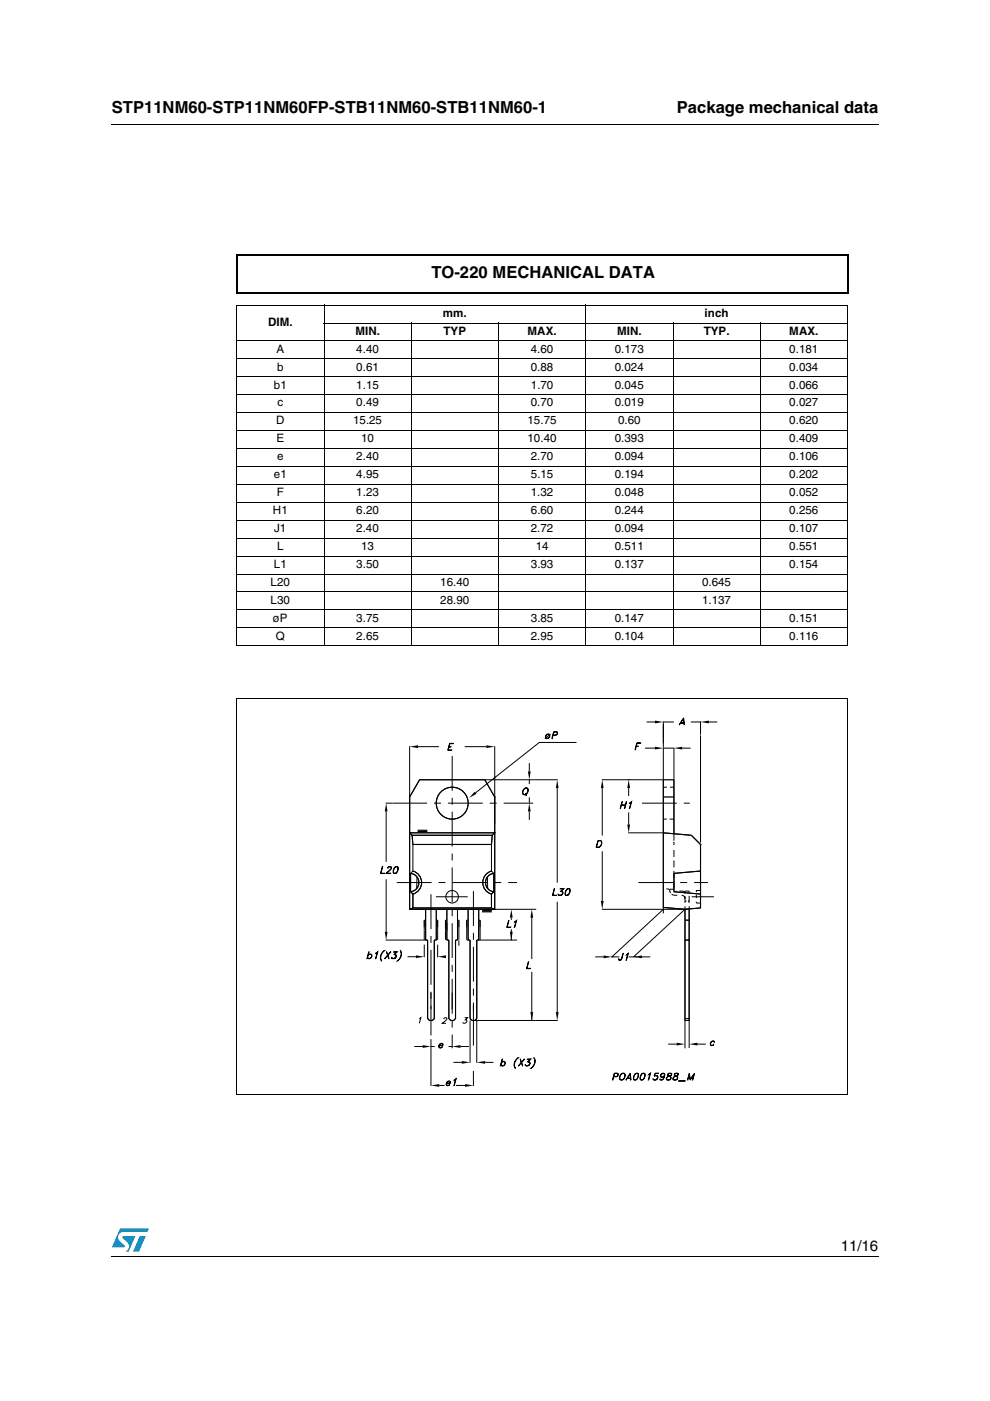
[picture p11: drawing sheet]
<svg xmlns="http://www.w3.org/2000/svg" width="210mm" height="297mm" viewBox="0 0 210 297" stroke-linecap="round" stroke-linejoin="round" font-family="sans-serif">
<g fill="#0099d8">
<path d="M29.6 262.1h1.3l-1.4 3.3h-1.3z"/>
<path d="M25.4 260.5h6.2l-.3 .7h-5.1a1.11 1.11 0 0 0-1.1 .7 1.11 1.11 0 0 0 .3 1.2l1 1v.3l-2.7 .1z"/>
<path d="M26 262.1h2.7l-1.4 3.3-.7-.1a1.16 1.16 0 0 0 .4-1.8l-1-1.1z"/>
</g>
<path d="M23.6 26.2l.1 .2zM23.6 266.3l.1 .1z" fill="#000"/>
<path d="M23.7 26.3h162.6M23.7 266.3h162.6" fill="none" stroke="#000" stroke-width=".21"/>
<g fill="#fff">
<path d="M43.7 38.2h142.5v210h-142.5z"/>
<path d="M50.2 148.1h129.5v83.9h-129.5z"/>
</g>
<path d="M50.2 148.1h129.6M50.2 148v84.1M179.7 148.1v84.1M50.1 232.1h129.6" fill="none" stroke="#000" stroke-width=".21"/>
<g fill="#fff">
<path d="M50.2 59l129.6 .1z"/>
<path d="M179.7 59l.1 87z"/>
<path d="M50.2 146h129.5z"/>
<path d="M50.2 59l.1 87z"/>
</g>
<g fill="none" stroke="#000" stroke-width=".21">
<path d="M50.1 64.7h129.7M50.1 72.3h129.7M50.1 76.1h129.7M50.1 79.9h129.7M50.2 64.8v72M68.6 68.5h111.2M68.7 64.6v72.4M87.2 68.4v68.6M105.7 68.4v68.6M124.2 64.6v72.4M142.7 68.4v68.6M161.2 68.4v68.6"/>
<path d="M179.7 64.8v72M50.1 83.7h129.7M50.1 87.5h129.7M50.1 91.3h129.7M50.1 95.1h129.7M50.1 98.9h129.7M50.1 102.7h129.7M50.1 106.5h129.7M50.1 110.3h129.7M50.1 114.1h129.7M50.1 117.9h129.7M50.1 121.7h129.7"/>
<path d="M50.1 125.5h129.7M50.1 129.3h129.7M50.1 133.1h129.7M50.1 136.9h129.7"/>
</g>
<path d="M50.2 54.1h129.6M50.2 53.9v8.2M179.7 54.1v8.1M50.1 62.1h129.6" fill="none" stroke="#000" stroke-width=".25"/>
<g fill="#fff">
<path d="M53 150.9h123.8v80.8h-123.8z"/>
<path d="M77.8 152.2h74.2v78.2h-74.2z"/>
</g>
<g fill="none" stroke="#000" stroke-width=".21" stroke-dasharray="1.5 .7" stroke-linecap="butt">
<path d="M142.9 176.8v1.5l-.4 .3h.4v.6M90 195.1v2.2M92.8 195.1v2.2M94.5 195.1v2.2M97.3 195.1v2.2M99 195.1v2.2M101.8 195.1v2.2M142.2 189.4l-.3-.8-.9-.2-.4-.4M142.9 180.2v8.2l.3 .5h.2M143.6 189.8h-.8l-.4-.2M144.1 188.9l1.1 .2M145.2 188.9v.5"/>
<path d="M145.2 188.9h.9M145.2 191.1h.4M145.2 190.5a.71 .71 0 0 0-.7-.7M145.2 190v2.8M145.9 191.1h.2M146.1 188.9v.4M146.1 189.9v2.8"/>
</g>
<g fill="none" stroke="#000" stroke-width=".21">
<path d="M86.9 158.2v34.6M88.6 158.3h4.5M95.2 158.3h.4l-.4 .1M95.3 157.6h.9l-.8 .1-.4 1.3 .8 .1h-.9zM98.5 158.3h4.6M104.9 158.2v18.4M115.8 155.8a.44 .44 0 0 1 .7-.1 .44 .44 0 0 1-.1 .7 .44 .44 0 0 1-.7 .1 .44 .44 0 0 1 .1-.7zM115.9 155.8l.4-.1a.47 .47 0 0 1 .1 .7 .47 .47 0 0 1-.7 0zM116.7 155.6l-1.2 1M117.3 155.8h.7l.1-.5-.7-.1-.4 1.4 .4-1.5h.6l.2 .2v.3l-.2 .2-.7 .1M122.2 157.4h-7.9l-13.5 10.7M134.9 158.2h.4l-.4 .1"/>
<path d="M135 157.5h.9l-.8 .1-.5 1.4zM136.8 158.6h2.1M137.1 153.1h1.8M140.6 153.1h2.3M140.6 158.6h2.2M140.6 153v40.7M142.9 158.5v18.3M144.2 153.3h.9M144.3 153.3h.7M144.7 158.6h1.7M144.9 152.2l.2 1.5-.2-1.3-.9 1.3zM146.5 153.1h2.1"/>
<path d="M148.5 153v2.8M148.5 155.9v22.8M150.3 153.1h1.8M81.8 170.3h1.3M81.9 172.1v10.6M87.4 177.1l-.5-.5h18v16.2l-.7-.3M87.4 177.1h17l-.2 1.9M87.4 177.1l.1 1.9M87.5 179v5.7M87.5 179h16.7M102.8 165.3l2.1 3.7M104.2 179v5.7"/>
<path d="M104.9 169h.1M104.9 176.6h.1M111.1 167.3l.6-.3a.84 .84 0 0 1 .2 1 .84 .84 0 0 1-1 .4l-.1-.4zM111.3 167.2l.3-.1a.74 .74 0 0 1 .2 .9 .74 .74 0 0 1-.8 .4l-.1-.4zM111.3 168.3l.3 .4zM112.2 161.8v1.8M112.2 165.3v.9M112.2 169v1.2M112.2 172.1v1.7M118.1 167.1v20M118.3 165.3h-29.3l-2.1 3.7M126.8 178.2h.5a.81 .81 0 0 1 .3 .9 .81 .81 0 0 1-.7 .6h-.5z"/>
<path d="M126.8 178.3h.5a.75 .75 0 0 1 .2 .8 .75 .75 0 0 1-.6 .5h-.4zM127.6 165.3h13M127.7 167.1v10.1M131.7 170.7h.9M131.8 170.7h.8M131.9 170l-.4 1.4zM132.8 170l-.4 1.4zM133.2 176.6h7.4l6 .5 1.9 1.9v13.5l-3.3 .3M133.3 165.3h.1M133.3 167.1v1.7M133.3 172.2v2.6M133.5 170.2l.4-.2-.4 1.4 .3-1.3z"/>
<path d="M140.6 166.9h.8M140.6 173.7h.8M142 173.7h.9M142 166.9h.9M148.5 179h.1M81.1 183.7l-.3 1.4 .7 .1h-.8zM81.8 199.3h8.9M81.9 186.4v11.1M81.9 185.1l.9 .1h-1l1.2-1.2-.2-.2h-.3l-.3 .3a.45 .45 0 0 1 .4-.4 .45 .45 0 0 1 .4 .3l-1.1 1.2M83.5 185.1h.5M83.8 183.9h.5M83.8 183.8h.6a.89 .89 0 0 1-.1 1 .89 .89 0 0 1-.9 .3v-.7z"/>
<path d="M83.9 183.8l-.4 .6v.7M84.3 183.8v.6l-.4 .7M86.9 192.8h26.8M87 185.2v3.9M87 189.1l.5 .5M87.1 185.2a1.95 1.95 0 0 1 1.7 1.9 1.95 1.95 0 0 1-1.7 2M87.5 184.7a2.54 2.54 0 0 1 1.9 2.4 2.54 2.54 0 0 1-1.9 2.5M87.5 189.6v2.9M87.5 192.5h16.7M87.5 192.5l-.6 .3M87.5 184.7l-.5 .5M88.4 185.9l-.1 2.5"/>
<path d="M90.2 195.1h-.2v4.2M90.7 199.3v16.6l.4 .5h.6l.4-.4v-16.7M90.7 199.3h-.5v-6.5v6.5M92.5 195.1h.3v4.2M92.5 192.8v6.5h-.4h.4zM94.7 195.1h-.3l.1 4.2M94.7 192.8v6.5h.5M95.2 199.3v16.6l.4 .5h.6l.4-.4v-16.7M97 195.1h.3v4.2M97 192.8v6.5h-.4h.4zM97.3 199.4v1.1M99 199.3h.1"/>
<path d="M99.2 195.1h-.2v4.2M99.2 192.8v6.5h.5h-.5zM99.7 199.3v16.6l.4 .5h18.2M101.1 199.3h.4v-6.5v6.5M101.1 199.3v16.7l-.4 .4M101.1 199.3h8.5M101.5 195.1h.3v4.2M103.3 185.9l.1 2.5M104.2 189.6v2.9M104.2 184.7l.5 .5M104.2 184.7a2.54 2.54 0 0 0-1.8 2.4 2.54 2.54 0 0 0 1.8 2.5M104.7 185.2a1.95 1.95 0 0 0-1.8 1.9 1.95 1.95 0 0 0 1.8 2"/>
<path d="M104.7 185.2v3.9M104.7 189.1l-.5 .5M107.8 195.2l-.3 1.4h.8h-.9zM108.4 194.6v.4M108.4 197v2.3M109.1 195.4l.4-.2-.4 1.4 .3-1.3zM112.8 194.3v9M117.5 188.4l-.3 1.4 .8 .1h-.9zM118.1 191.2v23.4M118.4 189.7l.1 .1M118.9 189a.46 .46 0 0 1 .5 .5 .46 .46 0 0 1-.6 .4l-.4-.1v-.2a.43 .43 0 0 0 .7 .1l.2-.2M119.1 189l.2 .2v.2l-.4 .4"/>
<path d="M119.5 188.5l-.7-.1h.8l-.7 .6M119.5 188.4l-.7 .6 .4 .1 .1 .2M119.9 189.7h.6M120.2 188.5h.6M120.2 188.5h.6a.89 .89 0 0 1 0 .9 .89 .89 0 0 1-.9 .4l-.1-.6zM120.3 188.5l-.4 .7 .1 .6M120.7 188.5l.1 .5-.4 .8M127.6 192.8h18.3M127.7 180.5v10.5M140.6 192.8l-10.9 10.1h1.6M140.6 192.4l4.6 .4M142 188.7v.1"/>
<path d="M142 188.5h.9M145.2 192.8l-10.9 10.1v-.1M145.2 192.8v29.5M146.1 192.8v29.4M146.1 199.3h-.9M146.1 195.1h-.9M147.6 191.2v.3h.9M147.6 189.7v.7M148.5 184.7l-5.6 .5v3.9l5.6 .5M148.5 188.8h-.9v.3M78.1 202.5a.44 .44 0 0 1 .7-.1 .44 .44 0 0 1-.1 .7l-.3 .2-.5-.2a.49 .49 0 0 0 .7 0 .49 .49 0 0 0 0-.7zM78.2 201.8l-.4 1.5z"/>
<path d="M79.7 202.1l.4-.3-.5 1.5 .4-1.4zM81.3 201.6l.3-.1a1.66 1.66 0 0 0-.6 2.3 1.36 1.36 0 0 1 .3-2.2zM81.9 201.8l.6 1.5zM82.8 201.8l-1.3 1.5zM83.1 203.1l.1 .1M83.6 202.4a.46 .46 0 0 1 .4 .5 .46 .46 0 0 1-.5 .4l-.4-.1v-.2a.43 .43 0 0 0 .6 .1l.2-.2M83.8 202.4l.2 .2v.2l-.4 .4M84.1 201.9l-.6-.1h.7l-.6 .6M84.2 201.8l-.7 .6 .4 .1 .1 .2M84.8 201.5a1.47 1.47 0 0 1-.6 2.3 1.67 1.67 0 0 0 .6-2.3zM86.4 202.8h1.8M88.9 216l.3-.2-.3 1.2"/>
<path d="M90 200.3v2.6M91.4 210.4v3.6M92.8 200.3v2.6M94.1 216.1a.36 .36 0 0 1 .3-.3 .36 .36 0 0 1 .4 .2l-1 1h.8M95.9 210.4v3.6M98.5 215.8h.6l-.4 .4h.1a.43 .43 0 0 1 0 .7 .43 .43 0 0 1-.7-.2M99.7 216.4v9M100.4 213v8.7M101.1 216.4v9M112 203.9l-.3 1.4 .8 .1h-.9zM112.8 206.1v10.3M126.2 202.9h1.8"/>
<path d="M129.7 202.9h.1M129.7 202.8h.1M132.1 202.1l-.3 1.2-.2 .2-.3 .1-.2-.3 .3 .2h.3zM132.8 202.4l.4-.3-.5 1.5 .4-1.3zM133.3 202.9h1.8M136.1 202.9h1.8M145.2 216.4h.9M145.2 216h.9M87.8 221.9h1.8M91.4 220.3v9.9M91.4 221.9h.8M93.1 221.6v.4l.2 .1 .5-.2a.38 .38 0 0 1-.6 .3 .38 .38 0 0 1-.1-.6l.4-.4 .4 .2v.3h-.8"/>
<path d="M93.1 230.1h1.2M93.3 221.4l.4-.1 .2 .2-.1 .1h-.7zM94.7 229.6v.4l.2 .1 .4-.2a.38 .38 0 0 1-.5 .3 .38 .38 0 0 1-.2-.6l.5-.4 .4 .1v.4h-.8M94.8 229.4l.5-.1 .1 .2v.1h-.7zM95.1 221.9h.8M96.1 225.2h1.8M96.3 229l.4-.3-.5 1.5 .4-1.4zM96.7 230.1h1.9M97.6 221.9h1.8M100.4 227.1v3.1M102.9 225.2h1.7M106.3 225.2a.44 .44 0 0 1 .7-.1 .44 .44 0 0 1 0 .7l-.4 .2-.4-.2a.49 .49 0 0 0 .7 0 .49 .49 0 0 0 0-.7z"/>
<path d="M106.5 224.5l-.4 1.5zM109.7 224.4l.2-.1a1.66 1.66 0 0 0-.6 2.2 1.36 1.36 0 0 1 .4-2.1zM110.3 224.5l.6 1.5zM111.2 224.5l-1.3 1.5zM111.4 225.8l.2 .1M111.9 225.1a.36 .36 0 0 1 .4 .1 .36 .36 0 0 1 .1 .4l-.6 .4-.4-.1v-.2a.43 .43 0 0 0 .7 .2l.2-.2M112.1 225.2l.2 .1v.3l-.4 .3M112.5 224.6l-.7-.1h.8l-.7 .7M112.5 224.5l-.6 .7h.4v.2M113.2 224.3a1.47 1.47 0 0 1-.7 2.2 1.67 1.67 0 0 0 .7-2.2zM130.1 228.2h.8l.1-.5-.7-.1-.4 1.4 .4-1.5h.6l.2 .2-.3 .5-.7 .1M131.7 227.7l.6-.2a.84 .84 0 0 1 .1 1 .84 .84 0 0 1-.9 .4l-.2-.5z"/>
<path d="M131.8 227.7l.4-.1a.74 .74 0 0 1 .2 .9 .74 .74 0 0 1-.9 .4v-.8zM132.9 228.7h.8M133 228.6h.7M133.6 227.5l.2 1.5-.2-1.3-.9 1.3zM134.4 228.9h.6M134.7 227.7h.6M134.7 227.6h.6a.89 .89 0 0 1 0 1 .89 .89 0 0 1-.9 .3l-.1-.5zM134.8 227.6l-.4 .8v.5M135.2 227.6l.1 .6-.4 .7M135.8 228.9h.6M136.1 227.7h.6M136.1 227.6h.6a.89 .89 0 0 1 0 1 .89 .89 0 0 1-.9 .3l-.1-.5z"/>
<path d="M136.2 227.6l-.4 .8 .1 .5M136.6 227.6l.1 .6-.4 .7M137.5 227.8l.4-.3-.4 1.5 .3-1.3zM138.5 228.8l.2 .1M139.2 228.1a.44 .44 0 0 1 .1 .7l-.3 .1M139.4 228.4l-.2-.3-.5 .1 .2-.7h.7l-.6 .1-.2 .5a.48 .48 0 0 1 .7 .2 .48 .48 0 0 1-.3 .6l-.5 .1-.2-.1v-.2a.43 .43 0 0 0 .7 .2l.2-.2M140 228.9h.5M140.1 228.1l.3 .3 .5-.3M140.1 227.9l.5-.3 .2 .1 .1 .2M140.5 227.6l-.4 .4 .2 .4M140.7 227.6a.92 .92 0 0 1-.3 1.3M140.8 228.2l-.4 .2a.44 .44 0 0 1-.3-.4 .44 .44 0 0 1 .4-.4 .44 .44 0 0 1 .5 .4 .76 .76 0 0 1-.3 .8 .76 .76 0 0 1-.8 .1v-.1l.1 .1"/>
<path d="M140.9 228l-.4 .4M141.3 228.8l.2 .1M141.7 227.7h.7M141.7 221.4h1.8M141.7 227.6l-.1 .4 .6 .4a.41 .41 0 0 1-.4 .5h-.4v-.4l.8-.4 .2-.4-.2-.2zM141.8 227.6l-.1 .4 .5 .2a.52 .52 0 0 1-.2 .8 .52 .52 0 0 1-.7-.3l.3-.5 .6-.2 .1-.4M142.2 228.8l-.3 .1M142.7 228.8l.2 .1M143.1 227.7h.7M143.1 227.6l-.1 .4 .6 .4a.41 .41 0 0 1-.4 .5h-.4v-.4l.8-.4 .2-.4-.2-.2zM143.2 227.6l-.1 .4 .5 .2a.52 .52 0 0 1-.2 .8 .52 .52 0 0 1-.7-.3l.3-.5 .6-.2 .1-.4M143.6 228.8l-.3 .1"/>
<path d="M143.9 229.1h1.4zM146.1 227.5l.3 1.3 .9-1.3-.4 1.5 .2-1.1-.8 1.1-.2-1.1-.4 1.1zM147.9 221.4h1.8M150.8 220.9l.5-.2 .2 .2-.1 .1a.44 .44 0 0 0-.6 0 .44 .44 0 0 0 0 .6l.5-.2a.38 .38 0 0 1-.5 .3 .38 .38 0 0 1-.2-.6z"/>
<circle cx="95.9" cy="170.3" r="3.4"/>
<circle cx="95.9" cy="190.1" r="1.33"/>
</g>
<path d="M83.2 170.3h29.8M95.9 160.3v62M136.1 170.3h10.1M84.1 187.1h25.5M91.4 189.6v29.9M92.4 190.1h6.8M100.4 188.9v25.5M135.4 187.1h14.7M146.7 190.1h4.7" fill="none" stroke="#000" stroke-width=".21" stroke-dasharray="7.4 1.5 1.5 1.5" stroke-linecap="butt"/>
<path d="M104.9 176.6l-.5 .5M140.6 165.3h2.3M140.6 169h2.3" fill="none" stroke="#ff0" stroke-width=".21"/>
<g fill="#000">
<path d="M86.9 158.3l1.7-.3v.6zM103.1 158l1.8 .3-1.8 .3zM138.9 152.8l1.7 .3-1.7 .3zM138.9 158.3l1.7 .3-1.7 .3zM142.9 158.6l1.8-.3v.6zM148.5 153.1l1.8-.3v.6zM81.9 170.3l.3 1.8h-.6zM100.7 167.8l.3 .5-1.5 .9zM112.2 170.3l.3 1.8h-.6zM111.9 163.6h.6l-.3 1.7zM118.1 165.3l.3 1.8h-.5zM127.7 165.3l.3 1.8h-.6z"/>
<path d="M133 174.8h.6l-.3 1.8zM133.3 165.3l.3 1.8h-.6zM81.6 197.5h.6l-.3 1.8zM108.4 192.8l.3 1.8h-.6zM108.1 197.5h.6l-.3 1.8zM112.8 192.8l.2 1.8h-.5zM127.4 191h.6l-.3 1.8zM88.2 202.5l1.8 .3-1.8 .3zM92.8 202.8l1.8-.3v.6zM112.5 214.6h.5l-.2 1.8zM117.9 214.6h.5l-.3 1.8zM128 202.6l1.7 .3-1.7 .3z"/>
<path d="M134.3 202.9l1.8-.3v.6zM89.6 221.6l1.8 .3-1.8 .3zM91.4 230.1l1.7-.3v.6zM95.9 221.9l1.7-.3v.6zM97.9 225l1.8 .2-1.8 .3zM98.6 229.8l1.8 .3-1.8 .3zM101.1 225.2l1.8-.2v.5zM143.5 221.1l1.7 .3-1.7 .3zM146.1 221.4l1.8-.3v.6z"/>
</g>
<g fill="none" stroke="#000" stroke-width=".24">
<path d="M87.4 177.1l.1 1.9h16.7l.2-1.9M88.5 176.3h2.1M88.5 176h2.1M89 165.3l-2.1 3.7v7.6h18v16.2h-18v-16.2l.5 .5h17l.5-.5v-7.6l-2.1-3.7zM140.6 176.6l6 .5 1.9 1.9v13.5l-3.3 .3-4.6-.4v-27.1h2.3v11.5M140.6 169h2.3M87.1 189.1a1.95 1.95 0 0 0 1.7-2 1.95 1.95 0 0 0-1.7-1.9v3.9l.4 .5M87.5 184.7a2.54 2.54 0 0 1 1.9 2.4 2.54 2.54 0 0 1-1.9 2.5M87.5 189.6v2.9h16.7v-2.9M90.7 199.3v16.6l.4 .5h.6l.4-.4v-16.7M95.2 199.3v16.6l.4 .5h.6l.4-.4v-16.7M99.7 199.3v16.6l.4 .5h.6l.4-.4v-16.7"/>
<path d="M102.2 193.1h2.1M102.2 193.3h2.1M104.2 184.7a2.54 2.54 0 0 0-1.8 2.4 2.54 2.54 0 0 0 1.8 2.5M104.7 189.1a1.95 1.95 0 0 1-1.7-2 1.95 1.95 0 0 1 1.7-1.9v3.9l-.5 .5M146.1 192.7v23.7h-.9v-23.6M148.5 184.7l-5.6 .5v3.9l5.6 .5"/>
<circle cx="95.9" cy="170.3" r="3.4"/>
</g>
<g font-size="3.5">
<text x="23.7" y="23.9">STP11NM60-STP11NM60FP-STB11NM60-STB11NM60-1</text>
<text x="143.5" y="23.9">Package mechanical data</text>
<text x="91.5" y="59">TO-220 MECHANICAL DATA</text>
</g>
<text font-size="3.2" x="178.3" y="265.1">11/16</text>
<g font-size="2.5">
<text x="56.9" y="69.1">DIM.</text>
<text x="75.4" y="71">MIN.</text>
<text x="93.9" y="67.2">mm.</text>
<text x="94" y="71">TYP</text>
<text x="111.8" y="71">MAX.</text>
<text x="130.9" y="71">MIN.</text>
<text x="149.2" y="71">TYP.</text>
<text x="149.4" y="67.2">inch</text>
<text x="167.3" y="71">MAX.</text>
<text x="58.6" y="74.8">A</text>
<text x="75.5" y="74.8">4.40</text>
<text x="112.5" y="74.8">4.60</text>
<text x="130.3" y="74.8">0.173</text>
<text x="167.4" y="74.8">0.181</text>
<text x="58.1" y="82.4">b1</text>
<text x="58.8" y="78.6">b</text>
<text x="75.5" y="82.4">1.15</text>
<text x="75.5" y="78.6">0.61</text>
<text x="112.5" y="78.6">0.88</text>
<text x="112.5" y="82.4">1.70</text>
<text x="130.3" y="78.6">0.024</text>
<text x="130.4" y="82.4">0.045</text>
<text x="167.4" y="78.6">0.034</text>
<text x="167.4" y="82.4">0.066</text>
<text x="58.6" y="90">D</text>
<text x="58.8" y="86.2">c</text>
<text x="74.9" y="90">15.25</text>
<text x="75.5" y="86.2">0.49</text>
<text x="111.9" y="90">15.75</text>
<text x="112.5" y="86.2">0.70</text>
<text x="130.3" y="86.2">0.019</text>
<text x="131" y="90">0.60</text>
<text x="167.4" y="86.2">0.027</text>
<text x="167.4" y="90">0.620</text>
<text x="58.6" y="93.8">E</text>
<text x="76.6" y="93.8">10</text>
<text x="111.9" y="93.8">10.40</text>
<text x="130.4" y="93.8">0.393</text>
<text x="167.4" y="93.8">0.409</text>
<text x="58.1" y="101.4">e1</text>
<text x="58.8" y="97.6">e</text>
<text x="75.5" y="101.4">4.95</text>
<text x="75.5" y="97.6">2.40</text>
<text x="112.5" y="97.6">2.70</text>
<text x="112.5" y="101.4">5.15</text>
<text x="130.3" y="97.6">0.094</text>
<text x="130.4" y="101.4">0.194</text>
<text x="167.4" y="97.6">0.106</text>
<text x="167.4" y="101.4">0.202</text>
<text x="58.7" y="105.2">F</text>
<text x="75.5" y="105.2">1.23</text>
<text x="112.5" y="105.2">1.32</text>
<text x="130.3" y="105.2">0.048</text>
<text x="167.4" y="105.2">0.052</text>
<text x="57.9" y="109">H1</text>
<text x="58.1" y="112.8">J1</text>
<text x="75.5" y="112.8">2.40</text>
<text x="75.5" y="109">6.20</text>
<text x="112.5" y="112.8">2.72</text>
<text x="112.5" y="109">6.60</text>
<text x="130.3" y="112.8">0.094</text>
<text x="130.4" y="109">0.244</text>
<text x="167.4" y="112.8">0.107</text>
<text x="167.4" y="109">0.256</text>
<text x="58.8" y="116.6">L</text>
<text x="76.6" y="116.6">13</text>
<text x="113.6" y="116.6">14</text>
<text x="130.4" y="116.6">0.511</text>
<text x="167.4" y="116.6">0.551</text>
<text x="57.4" y="124.2">L20</text>
<text x="58.1" y="120.4">L1</text>
<text x="75.5" y="120.4">3.50</text>
<text x="93.4" y="124.2">16.40</text>
<text x="112.5" y="120.4">3.93</text>
<text x="130.4" y="120.4">0.137</text>
<text x="148.9" y="124.2">0.645</text>
<text x="167.4" y="120.4">0.154</text>
<text x="57.4" y="128">L30</text>
<text x="57.9" y="131.8">øP</text>
<text x="75.5" y="131.8">3.75</text>
<text x="93.4" y="128">28.90</text>
<text x="112.5" y="131.8">3.85</text>
<text x="130.4" y="131.8">0.147</text>
<text x="148.9" y="128">1.137</text>
<text x="167.4" y="131.8">0.151</text>
<text x="58.5" y="135.6">Q</text>
<text x="75.5" y="135.6">2.65</text>
<text x="112.5" y="135.6">2.95</text>
<text x="130.3" y="135.6">0.104</text>
<text x="167.4" y="135.6">0.116</text>
</g>
</svg>
